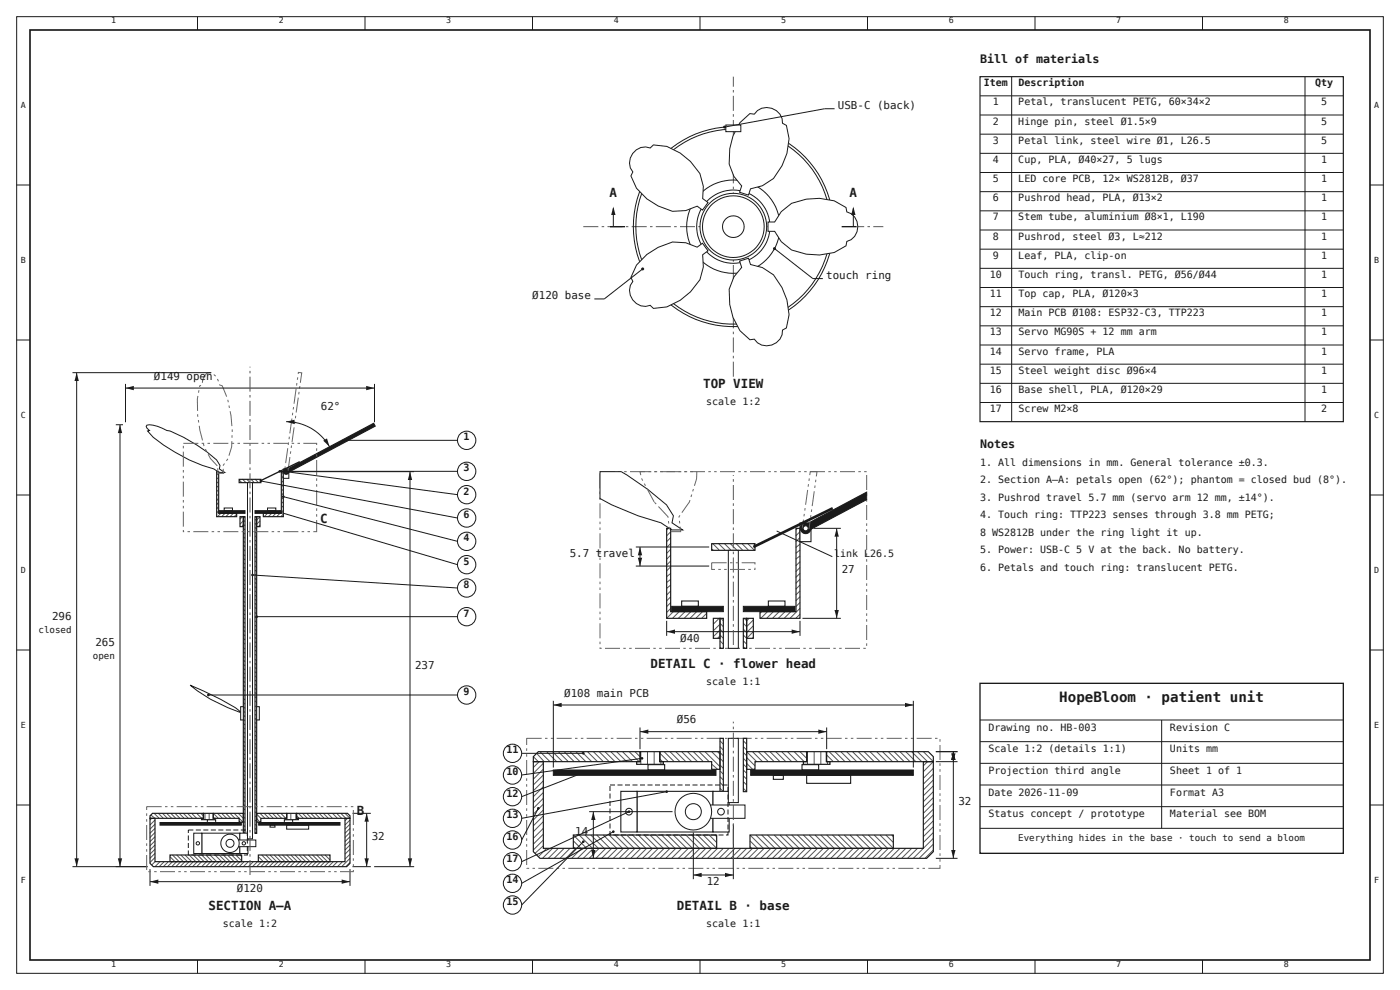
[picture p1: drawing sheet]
<svg xmlns="http://www.w3.org/2000/svg" width="444mm" height="314mm" viewBox="0 0 444 314" stroke-linecap="round" stroke-linejoin="round" font-family="sans-serif">
<g fill="none" stroke="#1a1a1a" stroke-width=".32">
<path d="M5.3 5.3h433.9v303.7h-433.9zM62.7 5.3v4.2M115.9 5.3v4.2M169.1 5.3v4.2M222.2 5.3v4.2M275.4 5.3v4.2M328.6 5.3v4.2M381.8 5.3v4.2M311.1 30.4h115.4M311.1 36.5h115.4M321.2 24.3v109.6M414.3 24.3v109.6"/>
<path d="M5.3 58.7h4.2M311.1 42.6h115.4M311.1 48.7h115.4M311.1 54.8h115.4M435 58.7h4.2M311.1 60.9h115.4M311.1 66.9h115.4M311.1 73h115.4M311.1 79.1h115.4M311.1 85.2h115.4M311.1 91.3h115.4M311.1 97.4h115.4"/>
<path d="M5.3 107.9h4.2M311.1 103.5h115.4M311.1 109.5h115.4M311.1 115.6h115.4M435 107.9h4.2M311.1 121.7h115.4M311.1 127.8h115.4M5.3 157.2h4.2M435 157.2h4.2M5.3 206.4h4.2M435 206.4h4.2M311.1 228.6h115.4"/>
<path d="M311.1 235.5h115.4M368.8 228.6v34.4M5.3 255.6h4.2M311.1 242.4h115.4M311.1 249.2h115.4M311.1 256.1h115.4M435 255.6h4.2M311.1 263h115.4M62.7 304.8v4.2M115.9 304.8v4.2M169.1 304.8v4.2M222.2 304.8v4.2"/>
<path d="M275.4 304.8v4.2M328.6 304.8v4.2M381.8 304.8v4.2"/>
</g>
<path d="M9.5 9.5h425.5v295.3h-425.5z" fill="none" stroke="#1a1a1a" stroke-width=".53"/>
<path d="M311.1 24.3h115.4v109.6h-115.4z" fill="none" stroke="#1a1a1a" stroke-width=".37"/>
<path d="M311.1 217h115.4v53.9h-115.4z" fill="none" stroke="#1a1a1a" stroke-width=".42"/>
<path d="M46.6 135a9.1 9.1 0 0 1 6.4 1.7l1 .1a53.6 53.6 0 0 1 14.8 9.2l1 1.8-.2 1.1 1.7 1.1h-1.7l-1.7-1.1a51.6 51.6 0 0 1-19.3-10.1l-1.7-2 .6-.1-.8-.7-.3-.6z" fill="#fff" stroke="#1a1a1a" stroke-width=".32"/>
<g fill="none" stroke="#555" stroke-width=".32">
<path d="M69.3 150.3l-.5 .5M69.3 151.6l-.5 .5M69.3 152.9l-.5 .6M69.3 154.3l-.5 .5M69.3 155.6l-.5 .5M69.3 156.9l-.5 .5M69.3 158.2l-.5 .8M69.3 159.5l-.5 .8M75.9 152.4l.8 .8M77 152.1l1.1 1.1M78.3 152.1l1.1 1.1M79.6 152.1l1.1 1.1"/>
<path d="M81 152.1l1 1.1M82.5 152.1l.3 .6M90 149.8l-.6 .7M90 151.1l-.6 .8M90 152.7l-.6 .5M90 154l-.6 .5M90 155.3l-.6 .5M90 156.6l-.6 .6M90 158l-.6 .5M90 159.3l-.6 .5M69.3 160.9l-.5 .8M69.3 162.2l-.5 .8"/>
<path d="M70.1 163l-1 1M71.4 163l-1 1M72.8 163l-1.1 1M74.1 163l-1.1 1M75.1 163.2l-.8 .8M77 164l-.8 .8M77.3 179.9l.5 .5M77.3 178.6l.5 .5M77.3 177.3l.5 .5M77.3 175.9l.5 .6M77.3 174.4l.5 .5M77.3 173l.5 .6"/>
<path d="M77.3 171.7l.5 .5M77.3 170.4l.5 .5M77.3 169.1l.5 .5M77.3 167.7l.5 .6M77.3 166.4l.5 .6M77.3 165.1l.5 .5M77.3 165.4l-1.1 1M77.3 166.7l-.6 .5M77.5 164l.3 .3M81 179.7l.5 .5M81 178.1l.5 .5M81 176.7l.5 .6"/>
<path d="M81 175.4l.5 .5M81 174.1l.5 .5M81 172.8l.5 .5M81 171.4l.5 .6M81 170.1l.5 .6M81 168.8l.5 .5M81 167.5l.5 .5M81 166.2l.5 .5M81 164.8l.5 .6M82.5 164l-1 1.1M82.5 165.4l-1 1M82.5 166.7l-.5 .5"/>
<path d="M84.9 163l-1 1M86.3 163l-1.1 1M87.6 163l-1.1 1M88.9 163l-1.1 1M90 160.6l-.6 .5M90 161.9l-.6 .8M90 163.2l-.8 .8M77.3 198.7l.5 .5M77.3 197.4l.5 .5M77.3 196.1l.5 .5M77.3 194.7l.5 .6M77.3 193.4l.5 .5"/>
<path d="M77.3 192.1l.5 .5M77.3 190.8l.5 .5M77.3 189.2l.5 .5M77.3 187.9l.5 .5M77.3 186.5l.5 .6M77.3 185.2l.5 .5M77.3 183.9l.5 .5M77.3 182.6l.5 .5M77.3 181.2l.5 .6M81 199.8l.5 .5M81 198.4l.5 .6M81 197.1l.5 .5"/>
<path d="M81 195.8l.5 .5M81 194.5l.5 .5M81 192.9l.5 .5M81 191.6l.5 .5M81 190.2l.5 .6M81 188.9l.5 .5M81 187.6l.5 .5M81 186.3l.5 .5M81 184.9l.5 .6M81 183.6l.5 .5M81 182.3l.5 .5M81 181l.5 .5"/>
<path d="M77.3 218.8l.5 .5M77.3 217.5l.5 .5M77.3 216.2l.5 .5M77.3 214.8l.5 .6M77.3 213.5l.5 .5M77.3 212.2l.5 .5M77.3 210.9l.5 .5M77.3 209.5l.5 .6M77.3 208.2l.5 .6M77.3 206.9l.5 .5M77.3 205.6l.5 .5M77.3 204l.5 .5"/>
<path d="M77.3 202.7l.5 .5M77.3 201.3l.5 .6M77.3 200l.5 .6M81 219.9l.5 .5M81 218.5l.5 .6M81 217.2l.5 .6M81 215.9l.5 .5M81 214.6l.5 .5M81 213.3l.5 .5M81 211.9l.5 .6M81 210.6l.5 .5M81 209.3l.5 .5"/>
<path d="M81 207.7l.5 .5M81 206.4l.5 .5M81 205.1l.5 .5M81 203.7l.5 .6M81 202.4l.5 .5M81 201.1l.5 .5M77.3 239.2l.5 .5M77.3 237.9l.5 .5M77.3 236.5l.5 .6M77.3 235.2l.5 .5M77.3 233.6l.5 .6M77.3 232.3l.5 .5"/>
<path d="M77.3 231l.5 .5M77.3 229.7l.5 .5M77.3 228.3l.5 .6M77.3 227l.5 .5M77.3 225.7l.5 .5M77.3 224.4l.5 .5M77.3 223l.5 .6M77.3 221.7l.5 .5M77.3 220.4l.5 .5M81 238.9l.5 .5M81 237.3l.5 .6M81 236l.5 .5"/>
<path d="M81 234.7l.5 .5M81 233.4l.5 .5M81 232l.5 .6M81 230.7l.5 .5M81 229.4l.5 .5M81 228.1l.5 .5M81 226.7l.5 .6M81 225.4l.5 .6M81 224.1l.5 .5M81 222.5l.5 .5M81 221.2l.5 .5M47.9 258.8l1.3 1"/>
<path d="M48.2 259.8l-.6 .5M48.9 258.2l1.6 1.6M50.3 258.2l1.6 1.6M51.6 258.2l1.6 1.6M52.9 258.2l1.6 1.6M54.2 258.2l1.6 1.6M55.6 258.2l1.5 1.6M56.9 258.2l1.6 1.6M58.2 258.2l1.6 1.6M59.5 258.2l1.6 1.6M60.9 258.2l1.5 1.6M62.4 258.2l1.6 1.6"/>
<path d="M63.8 258.2l.8 .8M65.1 258.2v2.1M66.4 258.2v2.1M67.7 259.6l.3 .2v.5M67.7 258.2l1.6 1.6M69.1 258.2l1.5 1.6M70.4 258.2l1.6 1.6M71.7 258.2l1.6 1.6M73 258.2l1.6 1.6M74.3 258.2l3 2.9M75.7 258.2l1.6 1.6M77.3 259.3l.5 .5"/>
<path d="M77.3 258l.5 .5M77.3 256.6l.5 .6M77.3 255.3l.5 .6M77.3 254l.5 .5M77.3 252.7l.5 .5M77.3 251.4l.5 .5M77.3 250l.5 .6M77.3 248.4l.5 .6M77.3 247.1l.5 .5M77.3 245.8l.5 .5M77.3 244.5l.5 .5M77.3 243.2l.5 .5"/>
<path d="M77.3 241.8l.5 .6M77.3 240.5l.5 .5M81 259l.5 .6M81 257.7l.5 .5M81 256.4l.5 .5M81 255.1l.5 .5M81 253.7l.5 .6M81 252.1l.5 .6M81 250.8l.5 .6M81 249.5l.5 .5M81 248.2l.5 .5M81 246.9l.5 .5"/>
<path d="M81 245.5l.5 .6M81 244.2l.5 .5M81 242.9l.5 .5M81 241.6l.5 .5M81 240.2l.5 .6M81.5 259.8l1 1.3M81.5 258.5l1.3 1.3M82.5 258.2l1.6 1.6M83.9 258.2l1.6 1.6M85.2 258.2l1.6 1.6M86.5 258.2l1.6 1.6M87.8 258.2l1.6 1.6"/>
<path d="M89.2 258.2l1.6 1.6v.5M90.8 258.2l.2 .3M92.3 258.2v2.1M93.9 258.2v2.1M94.2 259l.8 .8M94.7 258.2l1.6 1.6M96 258.2l1.6 1.6M97.4 258.2l1.6 1.6M98.7 258.2l1.6 1.6M100 258.2l1.6 1.6M101.3 258.2l1.6 1.6M102.7 258.2l1.5 1.6"/>
<path d="M104 258.2l1.6 1.6M105.6 258.2l1.6 1.6M106.9 258.2l1.6 1.6M108.2 258.2l1.6 1.6M109.5 258.2l1.6 1.6M110.3 259.8l-.8 .8M49.2 260.3l-1.6 1.6M49.2 261.7l-1.6 1.6M49.2 263l-1.6 1.6M49.2 264.3l-1.6 1.6M49.2 265.6l-1.6 1.6M49.2 267l-1.6 1.6"/>
<path d="M49.2 268.3l-1.6 1.6M49.2 269.6l-1.6 1.6M49.2 270.9l-1.6 1.6M49.2 272.3l-1.6 1.5M49.2 273.6l-1 1M50.8 273.6l-1.6 1.6M52.1 273.6l-1.6 1.6M53.4 273.6l-1.5 1.6M54 272l1.6 1.6M54.8 273.6l-1.6 1.6M54.8 271.5l2.1 2.1M56.1 273.6l-1.6 1.6"/>
<path d="M56.1 271.5l2.1 2.1M57.4 273.6l-1.6 1.6M57.4 271.5l2.1 2.1M58.7 273.6l-1.6 1.6M58.7 271.5l2.2 2.1M60.1 273.6l-1.6 1.6M60.1 271.5l2.1 2.1M61.4 273.6l-1.6 1.6M61.4 271.5l2.1 2.1M62.7 273.6l-1.6 1.6M62.7 271.5l2.1 2.1M64 273.6l-1.6 1.6"/>
<path d="M64 271.5l2.1 2.1M65.4 271.5l2.1 2.1M65.6 273.6l-1.6 1.6M66.7 271.5l2.1 2.1M66.9 273.6l-1.5 1.6M68.3 273.6l-1.6 1.6M68.3 271.5l2.1 2.1M69.6 273.6l-1.6 1.6M69.6 271.5l2.1 2.1M70.9 273.6l-1.6 1.6M70.9 271.5l2.1 2.1M72.2 273.6l-1.6 1.6"/>
<path d="M72.2 271.5l2.1 2.1M73.6 273.6l-1.6 1.6M73.6 271.5l2.1 2.1M74.9 273.6l-1.6 1.6M74.9 271.5l1.8 1.8M76.2 273.6l-1.6 1.6M76.2 271.5l.5 .5M77.3 263.3l.5 .5M77.3 261.9l.5 .6M77.3 260.6l.5 .5M77.5 273.6l-1.6 1.6M78.8 273.6l-1.5 1.6"/>
<path d="M80.4 273.6l-1.6 1.6M81 264.3l.2 .3M81 263l.5 .5M81 261.7l.5 .5M81 260.3l.5 .6M81.8 273.6l-1.6 1.6M82 273.3l.3 .3M82 272l1.6 1.6M83.1 273.6l-1.6 1.6M83.1 271.5l2.1 2.1M84.4 273.6l-1.6 1.6M84.4 271.5l2.1 2.1"/>
<path d="M85.7 273.6l-1.6 1.6M85.7 271.5l2.1 2.1M87 273.6l-1.5 1.6M87 271.5l2.2 2.1M88.4 273.6l-1.6 1.6M88.4 271.5l2.1 2.1M89.7 273.6l-1.6 1.6M89.7 271.5l2.1 2.1M91 273.6l-1.6 1.6M91 271.5l2.1 2.1M92.3 273.6l-1.5 1.6M92.3 271.5l2.2 2.1"/>
<path d="M93.7 273.6l-1.6 1.6M93.7 271.5l2.1 2.1M95 271.5l2.1 2.1M95.2 273.6l-1.5 1.6M96.3 271.5l2.1 2.1M96.6 273.6l-1.6 1.6M97.9 273.6l-1.6 1.6M97.9 271.5l2.1 2.1M99.2 273.6l-1.6 1.6M99.2 271.5l2.1 2.1M100.5 273.6l-1.5 1.6M100.5 271.5l2.2 2.1"/>
<path d="M101.9 273.6l-1.6 1.6M101.9 271.5l2.1 2.1M103.2 273.6l-1.6 1.6M103.2 271.5l1.6 1.5M104.5 273.6l-1.6 1.6M104.5 271.5l.3 .2M105.8 273.6l-1.6 1.6M107.2 273.6l-1.6 1.6M108.7 273.6l-1.5 1.6M111.1 260.3l-1.6 1.6M111.1 261.7l-1.6 1.6M111.1 263l-1.6 1.6"/>
<path d="M111.1 264.3l-1.6 1.6M111.1 265.6l-1.6 1.6M111.1 267l-1.6 1.6M111.1 268.3l-1.6 1.6M111.1 269.6l-1.6 1.6M111.1 271.2l-1.6 1.6M111.1 272.5l-2.6 2.7M111.1 273.8l-1.3 1.4"/>
</g>
<g fill="none" stroke="#1a1a1a" stroke-width=".37">
<path d="M68.8 149.8h.6v13.2h5.7v1h-6.3zM75.9 152.2h6.9v1h-6.9zM89.3 149.8h.7v14.2h-6.4v-1h5.7zM76.2 164h1.1v3.2h-1.1zM77.3 164h.5v100.6h-.5zM81 164h.5v100.6h-.5zM81.5 164h1v3.2h-1zM47.6 259.8h1.6v13.8h60.3v-13.8h1.6v14.3l-1 1.1h-61.4l-1.1-1.1zM48.4 258.2h16.2v1.6h-17v-.8zM64.6 258.2h3.1v1.6h.6v.4h-4.3v-.4h.6zM67.7 258.2h9.6v2.8h-1.4v-1.2h-8.2zM81.5 258.2h9.5v1.6h-8.2v1.2h-1.3z"/>
<path d="M91.1 258.2h3v1.6h.6v.4h-4.2v-.4h.6zM94.2 258.2h16.1l.8 .8v.8h-16.9zM54 271.5h22.7v2.1h-22.7zM82 271.5h22.8v2.1h-22.8z"/>
</g>
<g fill="#fff" stroke="#1a1a1a" stroke-width=".32">
<path d="M90.3 260.3h2.6v.8h-2.6z"/>
<path d="M65.8 260.3h2.7v.8h-2.7z"/>
<path d="M91 262h7v1.3h-7z"/>
<path d="M85.7 262h1.6v.6h-1.6z"/>
<path d="M64.1 264.5h12v6.5h-12z"/>
<path d="M61.5 264.5h2.6v6.5h-2.6z"/>
<path d="M76.1 264.5h2.6v6.5h-2.6z"/>
<path d="M90 148.9h1.7v3h-1.7z"/>
<path d="M84.9 161.3h2.7v.8h-2.7z"/>
<path d="M71.2 161.3h2.6v.8h-2.6z"/>
<path d="M60.4 217.5l9.6 4.5 4.7 2.7 2.3 1.8a49.7 49.7 0 0 1-16.6-9z"/>
<path d="M78.6 153.2h1.6v113.1h-1.6z"/>
<path d="M72.2 266.7h9v2.1h-9z"/>
<path d="M76.4 224.4h.9v4.2h-.9zM81.5 224.4h.8v4.2h-.8z"/>
</g>
<g fill="#1a1a1a" stroke="#1a1a1a" stroke-width=".32">
<path d="M90.6 149.3l28-14.9 .5 .9-28 14.9z"/>
<path d="M50.8 261.1h25.8v.9h-25.8zM82.1 261.1h25.8v.9h-25.8z"/>
<path d="M69.6 162.1h8.2v.9h-8.2zM81 162.1h8.2v.9h-8.2z"/>
<circle cx="90.9" cy="149.8" r=".85"/>
</g>
<path d="M59.8 263.5h18.7v8h-18.7z" fill="none" stroke="#1a1a1a" stroke-width=".32" stroke-dasharray="1.6 .8" stroke-linecap="butt"/>
<path d="M65.6 118.6a2.71 2.71 0 0 1 3.6 2.1l.5 1.5 .9 .3a37.5 37.5 0 0 1 3 19.4l-1.2 3.7-1.7 2.3 .3 2.4h-1.7l-.3-2.4-2.2-2.3-2-3.7a35.6 35.6 0 0 1-1.4-19.4l.8-.3 .1-1.5 .5-1.3zM94.7 118.2l1.1 .2-4.4 31.4-1.1-.1z" fill="none" stroke="#666" stroke-width=".32" stroke-dasharray="4.8 1.1 .8 1.1 .8 1.1" stroke-linecap="butt"/>
<path d="M95.2 146.6l-12.7 6.1" fill="none" stroke="#1a1a1a" stroke-width=".42"/>
<g fill="#fff" stroke="#1a1a1a" stroke-width=".32">
<circle cx="73" cy="267.8" r="2.91"/>
<circle cx="73" cy="267.8" r="1.27"/>
<circle cx="62.8" cy="267.8" r=".53"/>
<circle cx="77.4" cy="267.8" r=".53"/>
<circle cx="90.9" cy="149.8" r=".4"/>
</g>
<path d="M167.2 234.4h131.2v41.3h-131.2z" fill="none" stroke="#666" stroke-width=".32" stroke-dasharray="4.8 1.1 .8 1.1 .8 1.1" stroke-linecap="butt"/>
<g fill="none" stroke="#555" stroke-width=".32">
<path d="M170.4 239.2l2.4 2.6M171.4 238.7l3.2 3.1M173.6 238.7l3.1 3.1M175.4 238.7l3.2 3.1M177.3 238.7l3.1 3.1M179.1 238.7l3.2 3.1M181 238.7l3.1 3.1M182.8 238.7l3.2 3.1M184.7 238.7l3.2 3.1M186.5 238.7l3.2 3.1M188.4 238.7l3.2 3.1M190.2 238.7l3.2 3.1"/>
<path d="M192.1 238.7l3.2 3.1M193.9 238.7l3.2 3.1M195.8 238.7l3.2 3.1M197.6 238.7l3.2 3.1M199.8 238.7l3.1 3.1M201.6 238.7l1.6 1.5M203.5 238.7v3.9M205.6 238.7v3.9M207.7 238.7v3.9M209.5 239.2l2.7 2.6M210.9 238.7l3.1 3.1M212.7 238.7l3.2 3.1"/>
<path d="M214.6 238.7l3.2 3.1M216.4 238.7l3.2 3.1M218.3 238.7l3.2 3.1M220.1 238.7l3.2 3.1M222 238.7l3.2 3.1M223.8 238.7l4.8 4.7M226 238.7l2.6 2.6M227.8 238.7l.8 .7M228.6 238.9l1.1 1.1M228.6 237.1l1.1 1M228.6 235.2l1.1 1.1M236 238.9l1.1 1.1"/>
<path d="M236 237.1l1.1 1M236 235.2l1.1 1.1M237.1 238.7l3.1 3.1M238.9 238.7l3.2 3.1M240.8 238.7l3.1 3.1M242.6 238.7l3.2 3.1M244.5 238.7l3.1 3.1M246.3 238.7l3.2 3.1M248.2 238.7l3.2 3.1M250 238.7l3.2 3.1M252.1 238.7l3.2 3.1M254 238.7l2.1 2.1"/>
<path d="M255.9 238.7l.2 .2M256.4 238.7v3.9M258.5 238.7v3.9M260.6 238.7v3.9M262.5 239.7l2.1 2.1M263.3 238.7l3.1 3.1M265.1 238.7l3.2 3.1M267 238.7l3.1 3.1M268.8 238.7l3.2 3.1M270.7 238.7l3.1 3.1M272.5 238.7l3.2 3.1M274.4 238.7l3.1 3.1"/>
<path d="M276.2 238.7l3.2 3.1M278.3 238.7l3.2 3.1M280.2 238.7l3.2 3.1M282 238.7l3.2 3.1M283.9 238.7l3.2 3.1M285.8 238.7l3.1 3.1M287.6 238.7l3.2 3.1M289.5 238.7l3.1 3.1M291.3 238.7l3.2 3.1-1.3 1.4M293.2 238.7l3.1 3.1-3.1 3.2M169.3 240.2l1.6 1.6M171.2 241.8l-1.9 1.9"/>
<path d="M172.5 242.4l-3.2 3.1M172.5 244.2l-3.2 3.2M172.5 246.1l-3.2 3.1M172.5 247.9l-3.2 3.2M172.5 249.8l-3.2 3.1M172.5 251.6l-3.2 3.2M172.5 253.5l-3.2 3.1M172.5 255.3l-3.2 3.2M172.5 257.2l-3.2 3.1M172.5 259l-3.2 3.2M209.5 241l.8 .8M209.8 241.8v.8"/>
<path d="M226 242.6l1.8 1.6M228.6 250.3l1.1 1.1M228.6 248.4l1.1 1.1M228.6 246.6l1.1 1M228.6 244.7l1.1 1.1M228.6 242.9l1.1 1M228.6 240.8l1.1 1M236 250.3l1.1 1.1M236 248.2l1.1 1M236 246.3l1.1 1.1M236 244.5l1.1 1M236 242.6l1.1 1.1"/>
<path d="M236 240.8l1.1 1M237.1 242.4l1.8 1.8M237.1 240.5l2.6 2.7M262.5 241.6l.2 .2v.8M296.3 243.9l-3.1 3.2M296.3 245.8l-3.1 3.2M296.3 247.6l-3.1 3.2M296.3 249.5l-3.1 3.2M296.3 251.4l-3.1 3.1M296.3 253.2l-3.1 3.2M296.3 255.1l-3.1 3.1M296.3 256.9l-3.1 3.2"/>
<path d="M296.3 258.8l-3.1 3.1M172.5 260.9l-3.2 3.2M172.5 263l-3.2 3.2M172.5 264.8l-3.2 3.2M172.5 266.7l-3.2 3.2M172.5 268.6l-2.6 2.3M173.6 269.3l-2.7 2.7M175.4 269.3l-3.2 3.2M177.3 269.3l-3.2 3.2M179.1 269.3l-3.2 3.2M181 269.3l-3.2 3.2M182 268.8l.6 .5"/>
<path d="M182 267l2.4 2.3M182 265.1l4.3 4.2M182.8 269.3l-3.1 3.2M183.9 265.1l4.2 4.2M184.7 269.3l-3.2 3.2M185.7 265.1l4.3 4.2M186.5 269.3l-3.1 3.2M187.6 265.1l4.2 4.2M188.4 269.3l-3.2 3.2M189.4 265.1l4.3 4.2M190.2 269.3l-3.1 3.2M191.6 265.1l4.2 4.2"/>
<path d="M192.4 269.3l-3.2 3.2M193.4 265.1l4.2 4.2M194.2 269.3l-3.2 3.2M195.3 265.1l4.2 4.2M196.1 269.3l-3.2 3.2M197.1 265.1l4.2 4.2M197.9 269.3l-3.2 3.2M199 265.1l4.2 4.2M199.8 269.3l-3.2 3.2M200.8 265.1l4.3 4.2M201.6 269.3l-3.2 3.2M202.7 265.1l4.2 4.2"/>
<path d="M203.5 269.3l-3.2 3.2M204.5 265.1l4.3 4.2M205.3 269.3l-3.2 3.2M206.4 265.1l4.2 4.2M207.2 269.3l-3.2 3.2M208.2 265.1l4.3 4.2M209 269.3l-3.2 3.2M210.1 265.1l4.2 4.2M210.9 269.3l-3.2 3.2M211.9 265.1l4.3 4.2M212.7 269.3l-3.2 3.2M213.8 265.1l4.2 4.2"/>
<path d="M214.6 269.3l-3.2 3.2M215.6 265.1l4.3 4.2M216.4 269.3l-3.1 3.2M217.8 265.1l4.2 4.2M218.5 269.3l-3.1 3.2M219.6 265.1l4.2 4.2M220.4 269.3l-3.2 3.2M221.5 265.1l4.2 4.2M222.2 269.3l-3.1 3.2M223.3 265.1l4.2 4.2M224.1 269.3l-3.2 3.2M225.2 265.1l2.3 2.4"/>
<path d="M226 269.3l-3.2 3.2M227 265.1l.5 .5M227.8 269.3l-3.2 3.2M229.7 269.3l-3.2 3.2M231.5 269.3l-3.2 3.2M233.4 269.3l-3.2 3.2M235.2 269.3l-3.2 3.2M237.1 269.3l-3.2 3.2M238.1 268.8l.6 .5M238.1 267l2.4 2.3M238.1 265.1l4.3 4.2M238.9 269.3l-3.2 3.2"/>
<path d="M240 265.1l4.2 4.2M240.8 269.3l-3.2 3.2M241.8 265.1l4.3 4.2M242.6 269.3l-3.2 3.2M243.7 265.1l4.2 4.2M244.7 269.3l-3.1 3.2M245.8 265.1l4.2 4.2M246.6 269.3l-3.2 3.2M247.6 265.1l4.3 4.2M248.4 269.3l-3.1 3.2M249.5 265.1l4.2 4.2M250.3 269.3l-3.2 3.2"/>
<path d="M251.4 265.1l4.2 4.2M252.1 269.3l-3.1 3.2M253.2 265.1l4.2 4.2M254 269.3l-3.2 3.2M255.1 265.1l4.2 4.2M255.9 269.3l-3.2 3.2M256.9 265.1l4.2 4.2M257.7 269.3l-3.2 3.2M258.8 265.1l4.2 4.2M259.6 269.3l-3.2 3.2M260.6 265.1l4.2 4.2M261.4 269.3l-3.2 3.2"/>
<path d="M262.5 265.1l4.2 4.2M263.3 269.3l-3.2 3.2M264.3 265.1l4.3 4.2M265.1 269.3l-3.2 3.2M266.2 265.1l4.2 4.2M267 269.3l-3.2 3.2M268 265.1l4.3 4.2M268.8 269.3l-3.2 3.2M269.9 265.1l4.2 4.2M270.9 269.3l-3.1 3.2M272 265.1l4.2 4.2M272.8 269.3l-3.2 3.2"/>
<path d="M273.8 265.1l4.3 4.2M274.6 269.3l-3.1 3.2M275.7 265.1l4.2 4.2M276.5 269.3l-3.2 3.2M277.5 265.1l4.3 4.2M278.3 269.3l-3.1 3.2M279.4 265.1l4.2 4.2M280.2 269.3l-3.2 3.2M281.3 265.1l2.3 2.4M282 269.3l-3.1 3.2M283.1 265.1l.5 .5M283.9 269.3l-3.2 3.2"/>
<path d="M285.8 269.3l-3.2 3.2M287.6 269.3l-3.2 3.2M289.5 269.3l-3.2 3.2M291.3 269.3l-3.2 3.2M296.3 260.6l-3.1 3.2M296.3 262.5l-3.1 3.1M296.3 264.3l-3.1 3.2M296.3 266.2l-6.3 6.3M296.3 268l-4.5 4.5M296.3 269.9l-2.6 2.6"/>
</g>
<path d="M203.3 238.7h6.1v3.1h1.2v.9h-8.5v-.9h1.2zM209.5 238.7h19.1v5.6h-2.6v-2.5h-16.5zM228.6 234.4h1.1v17h-1.1zM236 234.4h1.1v17h-1.1zM237.1 238.7h19v3.1h-16.4v2.5h-2.6zM256.2 238.7h6.2v3.1h1.1v.9h-8.4v-.9h1.1zM262.5 238.7h32.2l1.6 1.5v1.6h-33.8zM169.3 241.8h3.2v27.5h120.7v-27.5h3.1v28.6l-2.1 2.1h-122.8l-2.1-2.1zM169.3 240.2l1.6-1.5h32.3v3.1h-33.9zM182 265.1h45.5v4.2h-45.5zM238.1 265.1h45.5v4.2h-45.5z" fill="none" stroke="#1a1a1a" stroke-width=".37"/>
<g fill="#fff" stroke="#1a1a1a" stroke-width=".34">
<path d="M254.6 242.8h5.3v1.7h-5.3z"/>
<path d="M205.7 242.8h5.3v1.7h-5.3z"/>
<path d="M256.1 246.2h14v2.5h-14z"/>
<path d="M245.5 246.2h3.2v1.2h-3.2z"/>
<path d="M202.2 251.2h24.2v13h-24.2z"/>
<path d="M197.1 251.2h5.1v13h-5.1z"/>
<path d="M226.4 251.2h5.1v13h-5.1z"/>
</g>
<g fill="#fff" stroke="#1a1a1a" stroke-width=".32">
<path d="M231.2 234.4h3.2v20.4h-3.2z"/>
<path d="M218.5 255.6h18v4.2h-18z"/>
</g>
<path d="M175.7 244.5h51.6v1.7h-51.6zM238.3 244.5h51.7v1.7h-51.7z" fill="#1a1a1a" stroke="#1a1a1a" stroke-width=".32"/>
<path d="M193.7 249.2h37.4v15.9h-37.4z" fill="none" stroke="#1a1a1a" stroke-width=".32" stroke-dasharray="1.6 .8" stroke-linecap="butt"/>
<g fill="#fff" stroke="#1a1a1a" stroke-width=".32">
<circle cx="220.1" cy="257.7" r="5.8"/>
<circle cx="220.1" cy="257.7" r="2.55"/>
<circle cx="199.7" cy="257.7" r="1.06"/>
<circle cx="228.9" cy="257.7" r="1.06"/>
</g>
<path d="M190.5 149.8h84.7v56h-84.7z" fill="none" stroke="#666" stroke-width=".32" stroke-dasharray="4.8 1.1 .8 1.1 .8 1.1" stroke-linecap="butt"/>
<path d="M190.5 149.8h6.7l8.4 5.5 6 5 2.2 3.5-.4 2.2 3.3 2.2h-3.4l-3.4-2.2-7.3-2.2-8.4-3.5-3.7-2z" fill="#fff" stroke="#1a1a1a" stroke-width=".32"/>
<g fill="none" stroke="#555" stroke-width=".32">
<path d="M212.2 167.7l-.5 .6M213 168.8l-1.3 1.3M213 170.7l-1.3 1.3M213 172.5l-1.3 1.3M213 174.4l-1.3 1.3M213 176.2l-1.3 1.3M213 178.1l-1.3 1.3M213 179.9l-1.3 1.3M226 174.4l.5 .2M226.2 172.5l2.1 2.1M228.1 172.5l2.1 2.1M229.9 172.5l2.1 2.1"/>
<path d="M231.8 172.5l2.1 2.1M233.6 172.5l2.1 2.1M235.5 172.5l2.1 2.1M237.3 172.5l2.1 2.1M239.2 172.5l.5 .5M253.2 167.7l-.5 .6M254 168.8l-1.3 1.3M254 170.7l-1.3 1.3M254 172.8l-1.3 1M254 174.6l-1.3 1.1M254 176.5l-1.3 1M254 178.3l-1.3 1.4"/>
<path d="M213 182l-1.3 1.1M213 183.9l-1.3 1M213 185.7l-1.3 1.1M213 187.6l-1.3 1.3M213 189.4l-1.3 1.4M213 191.3l-1.3 1.3M213 193.1l-1.3 1.4M213.8 194.2l-2.1 2.1M215.6 194.2l-2.1 2.1M217.5 194.2l-2.1 2.1M219.3 194.2l-2.1 2.1M221.2 194.2l-2.1 2.1"/>
<path d="M223 194.2l-2.1 2.1M224.4 194.7l-1.6 1.6M228.3 196.3l-1.8 1.9M228.6 199.8l1.1 1M228.6 197.9l1.1 1.1M228.6 198.2l-2.1 2.1M228.9 196.3l.8 .8M236.3 196.3l.8 .8 .8-.8M239.2 198.7l-2.1 2.1-1.1-1M239.2 196.8l-2.1 2.2-1.1-1.1M241.8 194.2l-.5 .5M243.7 194.2l-2.1 2.1"/>
<path d="M245.5 194.2l-2.1 2.1M247.4 194.2l-2.1 2.1M249.2 194.2l-2.1 2.1M251.1 194.2l-2.1 2.1M254 180.2l-1.3 1.3M254 182l-1.3 1.4M254 183.9l-1.3 1.3M254 185.7l-1.3 1.4M254 187.6l-1.3 1.3M254 189.4l-1.3 1.4M254 191.3l-1.3 1.3M254 193.1l-3.2 3.2"/>
<path d="M254 195l-1.3 1.3M228.6 205.6l.3 .2M228.6 203.5l1.1 1M228.6 201.6l1.1 1.1M228.6 200l-2.1 2.1M228.6 201.9l-.8 .8M236 205.3l.5 .5M236 203.5l1.1 1M239.2 200.6l-2.1 2.1-1.1-1.1M239.2 202.4l-.3 .3"/>
</g>
<path d="M211.7 167.7h1.2v26.5h11.5v2.1h-12.7zM226 172.6h13.7v2.1h-13.7zM252.7 167.7h1.3v28.6h-12.7v-2.1h11.4zM226.5 196.3h2.1v6.4h-2.1zM228.6 196.3h1.1v9.5h-1.1zM236 196.3h1.1v9.5h-1.1zM237.1 196.3h2.1v6.4h-2.1z" fill="none" stroke="#1a1a1a" stroke-width=".37"/>
<g fill="#fff" stroke="#1a1a1a" stroke-width=".34">
<path d="M254 166.1h3.5v5.9h-3.5z"/>
<path d="M243.9 190.8h5.3v1.7h-5.3z"/>
<path d="M216.4 190.8h5.3v1.7h-5.3z"/>
</g>
<path d="M231.2 174.7h3.2v31.1h-3.2z" fill="#fff" stroke="#1a1a1a" stroke-width=".32"/>
<g fill="#1a1a1a" stroke="#1a1a1a" stroke-width=".32">
<path d="M255.3 166.8l19.9-10.6v2.4l-18.9 10.1z"/>
<path d="M213.3 192.5h16.4v1.7h-16.4zM236 192.5h16.4v1.7h-16.4z"/>
<circle cx="255.8" cy="167.7" r="1.69"/>
</g>
<path d="M203.2 149.8h18v2.2l-2.3 7.4-3.3 4.7 .5 4.7h-3.5l-.5-4.7-4.4-4.7-3.9-7.4zM257.3 149.8h2.1l-2.5 18.1-2.2-.3z" fill="none" stroke="#666" stroke-width=".32" stroke-dasharray="4.8 1.1 .8 1.1 .8 1.1" stroke-linecap="butt"/>
<path d="M264.4 161.4l-25.2 12.3" fill="none" stroke="#1a1a1a" stroke-width=".85" stroke-linecap="butt"/>
<circle cx="255.8" cy="167.7" r=".8" fill="#fff" stroke="#1a1a1a" stroke-width=".32"/>
<path d="M185.2 72h95.3M232.8 119.6v-95.3" fill="none" stroke="#555" stroke-width=".32" stroke-dasharray="4.8 1.1 .8 1.1" stroke-linecap="butt"/>
<g fill="none" stroke="#1a1a1a" stroke-width=".32">
<circle cx="232.8" cy="72" r="14.8"/>
<circle cx="232.8" cy="72" r="11.6"/>
<circle cx="232.8" cy="72" r="31.7"/>
<circle cx="232.8" cy="72" r="31"/>
</g>
<g fill="#fff" stroke="#1a1a1a" stroke-width=".32">
<path d="M243.8 70.5h2.2l2-3.3 3.3-2.6 4.7-1.4 4.2-.2 4.7 .8 3.7 2.1 .3 1.4a4.9 4.9 0 0 1 3.5 4.7 4.9 4.9 0 0 1-3.5 4.6l-.3 1.5-3.7 2.1-4.7 .8-4.2-.3-4.7-1.3-3.3-2.7-2-3.3h-2.2z"/>
<path d="M234.9 38.9l3.2-2.8 1.4 .1a4.9 4.9 0 0 1 5.5-1.8 4.9 4.9 0 0 1 3.4 4.7l1.3 .7 .8 4.2-.7 4.7-1.5 3.9-2.7 4.1-3.5 2.3-3.8 1-.7 1.9-2.8-.9 .7-2-2.5-3-1.5-3.9 .2-4.9 1-4z"/>
<path d="M200.9 48.7a4.6 4.6 0 0 1 5.5-1.7l1.1-1 4.2 .5 4.3 2.1 3.2 2.7 3 3.8 1.1 4.1-.2 3.9 1.7 1.2-1.8 2.4-1.6-1.2-3.7 1.4-4.2 .2-4.5-1.7-3.6-2.2-3.3-3.4-1.8-3.9 .6-1.3a4.7 4.7 0 0 1 0-5.9z"/>
<path d="M205.4 80.8l3.6-2.3 4.5-1.7 4.2 .3 3.7 1.4 1.6-1.3 1.8 2.4-1.7 1.3 .2 3.9-1.1 4-3 3.9-3.2 2.6-4.3 2.1-4.2 .5-1.1-1a4.9 4.9 0 0 1-5.5-1.7 4.9 4.9 0 0 1 0-5.9l-.6-1.2 1.8-3.9z"/>
<path d="M234.8 82.9l2.8-.9 .7 2 3.8 1 3.5 2.3 2.7 4 1.5 3.9 .7 4.7-.8 4.2-1.3 .7a4.9 4.9 0 0 1-3.4 4.7 4.9 4.9 0 0 1-5.5-1.8l-1.4 .2-3.2-2.9-2.2-4.2-1-4.1-.2-4.9 1.5-3.9 2.5-3z"/>
<circle cx="232.8" cy="72" r="10.6"/>
</g>
<circle cx="232.8" cy="72" r="9.8" fill="none" stroke="#1a1a1a" stroke-width=".32"/>
<g fill="#fff" stroke="#1a1a1a" stroke-width=".32">
<path d="M230.5 39.7h4.7v2.1h-4.7z"/>
<circle cx="232.8" cy="72" r="3.4"/>
</g>
<path d="M193.7 72h4.7M267.2 72h4.8" fill="none" stroke="#1a1a1a" stroke-width=".42"/>
<path d="M194.7 66.1v5.9" fill="none" stroke="#1a1a1a" stroke-width=".32"/>
<path d="M194.7 65.6l.7 2.7h-1.4z" fill="#1a1a1a"/>
<path d="M270.9 66.1v5.9" fill="none" stroke="#1a1a1a" stroke-width=".32"/>
<path d="M270.9 65.6l.7 2.7h-1.4z" fill="#1a1a1a"/>
<path d="M204 85.4l-12.1 9.5h-3.2" fill="none" stroke="#1a1a1a" stroke-width=".32"/>
<circle cx="204" cy="85.4" r=".48" fill="#1a1a1a"/>
<path d="M245.9 78.9l12.2 9.6h3.1" fill="none" stroke="#1a1a1a" stroke-width=".32"/>
<circle cx="245.9" cy="78.9" r=".48" fill="#1a1a1a"/>
<path d="M265 34.5h-3.2l-31.7 5.8" fill="none" stroke="#1a1a1a" stroke-width=".32"/>
<circle cx="230.1" cy="40.3" r=".48" fill="#1a1a1a"/>
<path d="M23 118.3h44.1M24.3 118.3v156.9M23 275.2h23.8" fill="none" stroke="#1a1a1a" stroke-width=".32"/>
<g fill="#1a1a1a">
<path d="M23.7 272.5h1.3l-.7 2.7z"/>
<path d="M24.3 118.3l.7 2.7h-1.3z"/>
</g>
<path d="M36.8 134.9h2.3M38.1 134.9v140.3M36.8 275.2h10" fill="none" stroke="#1a1a1a" stroke-width=".32"/>
<g fill="#1a1a1a">
<path d="M37.4 272.5h1.4l-.7 2.7z"/>
<path d="M38.1 134.9l.7 2.6h-1.4z"/>
</g>
<path d="M111.9 258.2h5.8M116.4 258.2v17M111.9 275.2h5.8" fill="none" stroke="#1a1a1a" stroke-width=".32"/>
<g fill="#1a1a1a">
<path d="M115.7 272.5h1.4l-.7 2.7z"/>
<path d="M116.4 258.2l.7 2.7h-1.4z"/>
</g>
<path d="M92.5 149.8h39M130.2 149.8v125.4M118.8 275.2h12.7" fill="none" stroke="#1a1a1a" stroke-width=".32"/>
<g fill="#1a1a1a">
<path d="M129.5 272.5h1.4l-.7 2.7z"/>
<path d="M130.2 149.8l.7 2.6h-1.4z"/>
</g>
<path d="M47.6 276v5.3M47.6 279.9h63.5M111.1 276v5.3" fill="none" stroke="#1a1a1a" stroke-width=".32"/>
<g fill="#1a1a1a">
<path d="M47.6 279.9l2.7-.7v1.4z"/>
<path d="M108.5 279.2l2.6 .7-2.6 .7z"/>
</g>
<path d="M39.8 121.9v12.2M39.8 123.2h79.1M118.9 121.9v12.2" fill="none" stroke="#1a1a1a" stroke-width=".32"/>
<g fill="#1a1a1a">
<path d="M39.8 123.2l2.7-.7v1.4z"/>
<path d="M116.3 122.5l2.6 .7-2.6 .7z"/>
</g>
<path d="M90.9 133.9a15.9 15.9 0 0 1 13.7 7.9" fill="none" stroke="#1a1a1a" stroke-width=".32"/>
<g fill="#1a1a1a">
<path d="M90.9 133.9l2.6-.6v1.3z"/>
<path d="M102.6 139.9l1.2-.7 .8 2.6z"/>
</g>
<path d="M79.4 277.8v-161.4" fill="none" stroke="#555" stroke-width=".32" stroke-dasharray="4.8 1.1 .8 1.1" stroke-linecap="butt"/>
<path d="M58.2 140.8h42.3v28h-42.3zM46.6 256.1h65.6v20.7h-65.6z" fill="none" stroke="#666" stroke-width=".32" stroke-dasharray="4.8 1.1 .8 1.1 .8 1.1" stroke-linecap="butt"/>
<path d="M297.1 238.7h6.9M302.7 238.7v33.8M297.1 272.5h6.9" fill="none" stroke="#1a1a1a" stroke-width=".32"/>
<g fill="#1a1a1a">
<path d="M302 269.9h1.4l-.7 2.6z"/>
<path d="M302.7 238.7l.7 2.6h-1.4z"/>
</g>
<path d="M297.1 238.7h6.9M302.7 238.7v3.1M297.1 241.8h6.9" fill="none" stroke="#1a1a1a" stroke-width=".32"/>
<g fill="#1a1a1a">
<path d="M302 239.2h1.4l-.7 2.6z"/>
<path d="M302.7 238.7l.7 2.6h-1.4z"/>
</g>
<path d="M187.1 257.7h26.4M188.4 257.7v14.8M187.1 272.5h5.8" fill="none" stroke="#1a1a1a" stroke-width=".32"/>
<g fill="#1a1a1a">
<path d="M187.7 269.9h1.4l-.7 2.6z"/>
<path d="M188.4 257.7l.7 2.6h-1.4z"/>
</g>
<path d="M203.2 231v6.9M203.2 232.3h59.3M262.5 231v6.9" fill="none" stroke="#1a1a1a" stroke-width=".32"/>
<g fill="#1a1a1a">
<path d="M203.2 232.3l2.6-.7v1.4z"/>
<path d="M259.8 231.6l2.7 .7-2.7 .7z"/>
</g>
<path d="M175.7 222.5v21.2M175.7 223.8h114.3M290 222.5v21.2" fill="none" stroke="#1a1a1a" stroke-width=".32"/>
<g fill="#1a1a1a">
<path d="M175.7 223.8l2.6-.7v1.4z"/>
<path d="M287.3 223.1l2.7 .7-2.7 .7z"/>
</g>
<path d="M220.1 264.3v14.8M220.1 277.8h12.7M232.8 261.7v17.4" fill="none" stroke="#1a1a1a" stroke-width=".32"/>
<g fill="#1a1a1a">
<path d="M220.1 277.8l2.7-.7v1.4z"/>
<path d="M230.2 277.1l2.6 .7-2.6 .7z"/>
</g>
<path d="M232.8 275.7v-46.6" fill="none" stroke="#555" stroke-width=".32" stroke-dasharray="4.8 1.1 .8 1.1" stroke-linecap="butt"/>
<path d="M258.3 167.7h8.7M265.6 167.7v28.6M254.8 196.3h12.2" fill="none" stroke="#1a1a1a" stroke-width=".32"/>
<g fill="#1a1a1a">
<path d="M265 193.7h1.3l-.7 2.6z"/>
<path d="M265.6 167.7l.7 2.7h-1.3z"/>
</g>
<path d="M201.9 179.7h23.3M201.9 173.7h23.3M203.2 173.7v6" fill="none" stroke="#1a1a1a" stroke-width=".32"/>
<g fill="#1a1a1a">
<path d="M202.5 177.1h1.4l-.7 2.6z"/>
<path d="M203.2 173.7l.7 2.6h-1.4z"/>
</g>
<path d="M211.7 197.1v4.8M254 197.1v4.8M211.7 200.6h42.3" fill="none" stroke="#1a1a1a" stroke-width=".32"/>
<g fill="#1a1a1a">
<path d="M211.7 200.6l2.6-.7v1.3z"/>
<path d="M251.4 199.9l2.6 .7-2.6 .6z"/>
</g>
<path d="M232.8 204.8v-54" fill="none" stroke="#555" stroke-width=".32" stroke-dasharray="4.8 1.1 .8 1.1" stroke-linecap="butt"/>
<path d="M110 139.8h35.3M246.6 168.6l17.7 8.1" fill="none" stroke="#1a1a1a" stroke-width=".32"/>
<path d="M226 178.7h13.7v2.1h-13.7z" fill="none" stroke="#666" stroke-width=".32" stroke-dasharray="4.8 1.1 .8 1.1 .8 1.1" stroke-linecap="butt"/>
<circle cx="110" cy="139.8" r=".42" fill="#1a1a1a"/>
<circle cx="148.2" cy="139.8" r="2.91" fill="#fff" stroke="#1a1a1a" stroke-width=".32"/>
<path d="M88.8 149.6h56.5" fill="none" stroke="#1a1a1a" stroke-width=".32"/>
<circle cx="88.8" cy="149.6" r=".42" fill="#1a1a1a"/>
<circle cx="148.2" cy="149.6" r="2.91" fill="#fff" stroke="#1a1a1a" stroke-width=".32"/>
<path d="M90.9 149.8l54.4 7.3" fill="none" stroke="#1a1a1a" stroke-width=".32"/>
<circle cx="90.9" cy="149.8" r=".42" fill="#1a1a1a"/>
<circle cx="148.2" cy="157.1" r="2.91" fill="#fff" stroke="#1a1a1a" stroke-width=".32"/>
<path d="M82.8 152.7l62.5 11.8" fill="none" stroke="#1a1a1a" stroke-width=".32"/>
<circle cx="82.8" cy="152.7" r=".42" fill="#1a1a1a"/>
<circle cx="148.2" cy="164.5" r="2.91" fill="#fff" stroke="#1a1a1a" stroke-width=".32"/>
<path d="M90 157.7l55.3 14.2" fill="none" stroke="#1a1a1a" stroke-width=".32"/>
<circle cx="90" cy="157.7" r=".42" fill="#1a1a1a"/>
<circle cx="148.2" cy="171.9" r="2.91" fill="#fff" stroke="#1a1a1a" stroke-width=".32"/>
<path d="M88.6 162.6l56.7 16.7" fill="none" stroke="#1a1a1a" stroke-width=".32"/>
<circle cx="88.6" cy="162.6" r=".42" fill="#1a1a1a"/>
<circle cx="148.2" cy="179.3" r="2.91" fill="#fff" stroke="#1a1a1a" stroke-width=".32"/>
<path d="M80.2 182.6l65.1 4.1" fill="none" stroke="#1a1a1a" stroke-width=".32"/>
<circle cx="80.2" cy="182.6" r=".42" fill="#1a1a1a"/>
<circle cx="148.2" cy="186.7" r="2.91" fill="#fff" stroke="#1a1a1a" stroke-width=".32"/>
<path d="M81.5 195.8h63.8" fill="none" stroke="#1a1a1a" stroke-width=".32"/>
<circle cx="81.5" cy="195.8" r=".42" fill="#1a1a1a"/>
<circle cx="148.2" cy="195.8" r="2.91" fill="#fff" stroke="#1a1a1a" stroke-width=".32"/>
<path d="M66.1 220.7h79.2" fill="none" stroke="#1a1a1a" stroke-width=".32"/>
<circle cx="66.1" cy="220.7" r=".42" fill="#1a1a1a"/>
<circle cx="148.2" cy="220.7" r="2.91" fill="#fff" stroke="#1a1a1a" stroke-width=".32"/>
<path d="M165.6 239.2h19.6" fill="none" stroke="#1a1a1a" stroke-width=".32"/>
<circle cx="185.2" cy="239.2" r=".42" fill="#1a1a1a"/>
<circle cx="162.7" cy="239.2" r="2.91" fill="#fff" stroke="#1a1a1a" stroke-width=".32"/>
<path d="M203.8 240.8l-38.2 5.3" fill="none" stroke="#1a1a1a" stroke-width=".32"/>
<circle cx="203.8" cy="240.8" r=".42" fill="#1a1a1a"/>
<circle cx="162.7" cy="246.1" r="2.91" fill="#fff" stroke="#1a1a1a" stroke-width=".32"/>
<path d="M185.2 245.3l-19.6 7.6" fill="none" stroke="#1a1a1a" stroke-width=".32"/>
<circle cx="185.2" cy="245.3" r=".42" fill="#1a1a1a"/>
<circle cx="162.7" cy="252.9" r="2.91" fill="#fff" stroke="#1a1a1a" stroke-width=".32"/>
<path d="M211.7 251.4l-46.1 8.4" fill="none" stroke="#1a1a1a" stroke-width=".32"/>
<circle cx="211.7" cy="251.4" r=".42" fill="#1a1a1a"/>
<circle cx="162.7" cy="259.8" r="2.91" fill="#fff" stroke="#1a1a1a" stroke-width=".32"/>
<path d="M170.9 256.6l-5.3 10.1" fill="none" stroke="#1a1a1a" stroke-width=".32"/>
<circle cx="170.9" cy="256.6" r=".42" fill="#1a1a1a"/>
<circle cx="162.7" cy="266.7" r="2.91" fill="#fff" stroke="#1a1a1a" stroke-width=".32"/>
<path d="M199.7 257.7l-34.1 15.9" fill="none" stroke="#1a1a1a" stroke-width=".32"/>
<circle cx="199.7" cy="257.7" r=".42" fill="#1a1a1a"/>
<circle cx="162.7" cy="273.6" r="2.91" fill="#fff" stroke="#1a1a1a" stroke-width=".32"/>
<path d="M194.7 264.1l-29.1 16.4" fill="none" stroke="#1a1a1a" stroke-width=".32"/>
<circle cx="194.7" cy="264.1" r=".42" fill="#1a1a1a"/>
<circle cx="162.7" cy="280.5" r="2.91" fill="#fff" stroke="#1a1a1a" stroke-width=".32"/>
<path d="M185.2 267.2l-19.6 20.1" fill="none" stroke="#1a1a1a" stroke-width=".32"/>
<circle cx="185.2" cy="267.2" r=".42" fill="#1a1a1a"/>
<circle cx="162.7" cy="287.3" r="2.91" fill="#fff" stroke="#1a1a1a" stroke-width=".32"/>
<text font-size="4.5" fill="#1a1a1a" x="336.3" y="222.8">HopeBloom · patient unit</text>
<g font-size="4" fill="#1a1a1a">
<text x="193.5" y="62.4">A</text>
<text x="269.7" y="62.4">A</text>
<text x="223.3" y="123.3">TOP VIEW</text>
<text x="101.6" y="166.2">C</text>
<text x="206.5" y="212.2">DETAIL C · flower head</text>
<text x="113.2" y="258.8">B</text>
<text x="66.2" y="288.9">SECTION A–A</text>
<text x="214.9" y="288.9">DETAIL B · base</text>
</g>
<g font-size="3.7" fill="#1a1a1a">
<text x="311.1" y="20.1">Bill of materials</text>
<text x="311.1" y="142.3">Notes</text>
</g>
<g font-size="3.4" fill="#1a1a1a">
<text x="266" y="34.5">USB-C (back)</text>
<text x="262.3" y="88.5">touch ring</text>
<text x="169" y="94.9">Ø120 base</text>
<text x="48.9" y="120.6">Ø149 open</text>
<text x="101.9" y="130">62°</text>
<text x="180.9" y="176.7">5.7 travel</text>
<text x="267.2" y="182">27</text>
<text x="16.5" y="196.7">296</text>
<text x="216" y="203.7">Ø40</text>
<text x="30.3" y="205">265</text>
<text x="131.8" y="212.5">237</text>
<text x="179.2" y="221.2">Ø108 main PCB</text>
<text x="214.9" y="229.7">Ø56</text>
<text x="304.3" y="255.6">32</text>
<text x="118" y="266.7">32</text>
<text x="182.7" y="265.1">14</text>
<text x="224.4" y="281">12</text>
<text x="75.2" y="283.1">Ø120</text>
</g>
<g font-size="3.2" fill="#1a1a1a">
<text x="312.4" y="27.4">Item</text>
<text x="323.3" y="27.4">Description</text>
<text x="417.6" y="27.4">Qty</text>
<text x="315.2" y="33.5">1</text>
<text x="323.3" y="33.5">Petal, translucent PETG, 60×34×2</text>
<text x="419.5" y="33.5">5</text>
<text x="315.2" y="39.6">2</text>
<text x="323.3" y="39.6">Hinge pin, steel Ø1.5×9</text>
<text x="419.5" y="39.6">5</text>
<text x="315.2" y="45.6">3</text>
<text x="323.3" y="45.6">Petal link, steel wire Ø1, L26.5</text>
<text x="419.5" y="45.6">5</text>
<text x="315.2" y="51.7">4</text>
<text x="323.3" y="51.7">Cup, PLA, Ø40×27, 5 lugs</text>
<text x="419.5" y="51.7">1</text>
<text x="315.2" y="57.8">5</text>
<text x="323.3" y="57.8">LED core PCB, 12× WS2812B, Ø37</text>
<text x="419.5" y="57.8">1</text>
<text x="315.2" y="63.9">6</text>
<text x="323.3" y="63.9">Pushrod head, PLA, Ø13×2</text>
<text x="419.5" y="63.9">1</text>
<text x="315.2" y="70">7</text>
<text x="323.3" y="70">Stem tube, aluminium Ø8×1, L190</text>
<text x="419.5" y="70">1</text>
<text x="315.2" y="76.1">8</text>
<text x="323.3" y="76.1">Pushrod, steel Ø3, L≈212</text>
<text x="419.5" y="76.1">1</text>
<text x="315.2" y="82.2">9</text>
<text x="323.3" y="82.2">Leaf, PLA, clip-on</text>
<text x="419.5" y="82.2">1</text>
<text x="314.3" y="88.2">10</text>
<text x="323.3" y="88.2">Touch ring, transl. PETG, Ø56/Ø44</text>
<text x="419.5" y="88.2">1</text>
<text x="314.3" y="94.3">11</text>
<text x="323.3" y="94.3">Top cap, PLA, Ø120×3</text>
<text x="419.5" y="94.3">1</text>
<text x="314.3" y="100.4">12</text>
<text x="323.3" y="100.4">Main PCB Ø108: ESP32-C3, TTP223</text>
<text x="419.5" y="100.4">1</text>
<text x="314.3" y="106.5">13</text>
<text x="323.3" y="106.5">Servo MG90S + 12 mm arm</text>
<text x="419.5" y="106.5">1</text>
<text x="314.3" y="112.6">14</text>
<text x="323.3" y="112.6">Servo frame, PLA</text>
<text x="419.5" y="112.6">1</text>
<text x="314.3" y="118.7">15</text>
<text x="323.3" y="118.7">Steel weight disc Ø96×4</text>
<text x="419.5" y="118.7">1</text>
<text x="314.3" y="124.8">16</text>
<text x="323.3" y="124.8">Base shell, PLA, Ø120×29</text>
<text x="419.5" y="124.8">1</text>
<text x="224.2" y="128.6">scale 1:2</text>
<text x="314.3" y="130.8">17</text>
<text x="323.3" y="130.8">Screw M2×8</text>
<text x="419.5" y="130.8">2</text>
<text x="147.2" y="139.8">1</text>
<text x="147.2" y="149.6">3</text>
<text x="311.1" y="147.9">1. All dimensions in mm. General tolerance ±0.3.</text>
<text x="311.1" y="153.5">2. Section A–A: petals open (62°); phantom = closed bud (8°).</text>
<text x="147.2" y="157.1">2</text>
<text x="311.1" y="159">3. Pushrod travel 5.7 mm (servo arm 12 mm, ±14°).</text>
<text x="147.2" y="164.5">6</text>
<text x="311.1" y="164.6">4. Touch ring: TTP223 senses through 3.8 mm PETG;</text>
<text x="147.2" y="171.9">4</text>
<text x="311.1" y="170.1">8 WS2812B under the ring light it up.</text>
<text x="147.2" y="179.3">5</text>
<text x="264.8" y="176.7">link L26.5</text>
<text x="311.1" y="175.7">5. Power: USB-C 5 V at the back. No battery.</text>
<text x="311.1" y="181.2">6. Petals and touch ring: translucent PETG.</text>
<text x="147.2" y="186.7">8</text>
<text x="147.2" y="195.8">7</text>
<text x="147.2" y="220.7">9</text>
<text x="224.2" y="217.5">scale 1:1</text>
<text x="313.8" y="232">Drawing no. HB-003</text>
<text x="371.5" y="232">Revision C</text>
<text x="160.8" y="239.2">11</text>
<text x="313.8" y="238.9">Scale 1:2 (details 1:1)</text>
<text x="371.5" y="238.9">Units mm</text>
<text x="313.8" y="245.8">Projection third angle</text>
<text x="371.5" y="245.8">Sheet 1 of 1</text>
<text x="160.8" y="246.1">10</text>
<text x="160.8" y="252.9">12</text>
<text x="313.8" y="252.7">Date 2026-11-09</text>
<text x="371.5" y="252.7">Format A3</text>
<text x="160.8" y="259.8">13</text>
<text x="313.8" y="259.6">Status concept / prototype</text>
<text x="371.5" y="259.6">Material see BOM</text>
<text x="160.8" y="266.7">16</text>
<text x="160.8" y="273.6">17</text>
<text x="160.8" y="280.5">14</text>
<text x="160.8" y="287.3">15</text>
<text x="70.8" y="294.2">scale 1:2</text>
<text x="224.2" y="294.2">scale 1:1</text>
</g>
<g font-size="2.9" fill="#1a1a1a">
<text x="12.2" y="201">closed</text>
<text x="29.5" y="209.2">open</text>
<text x="323.3" y="267">Everything hides in the base · touch to send a bloom</text>
</g>
<g font-size="2.6" fill="#1a1a1a">
<text x="35.3" y="7.4">1</text>
<text x="88.5" y="7.4">2</text>
<text x="141.7" y="7.4">3</text>
<text x="194.9" y="7.4">4</text>
<text x="248" y="7.4">5</text>
<text x="301.2" y="7.4">6</text>
<text x="354.4" y="7.4">7</text>
<text x="407.6" y="7.4">8</text>
<text x="6.6" y="34.1">A</text>
<text x="436.3" y="34.1">A</text>
<text x="6.6" y="83.3">B</text>
<text x="436.3" y="83.3">B</text>
<text x="6.6" y="132.6">C</text>
<text x="436.3" y="132.6">C</text>
<text x="6.6" y="181.8">D</text>
<text x="436.3" y="181.8">D</text>
<text x="6.6" y="231">E</text>
<text x="436.3" y="231">E</text>
<text x="6.6" y="280.2">F</text>
<text x="436.3" y="280.2">F</text>
<text x="35.3" y="306.9">1</text>
<text x="88.5" y="306.9">2</text>
<text x="141.7" y="306.9">3</text>
<text x="194.9" y="306.9">4</text>
<text x="248" y="306.9">5</text>
<text x="301.2" y="306.9">6</text>
<text x="354.4" y="306.9">7</text>
<text x="407.6" y="306.9">8</text>
</g>
</svg>
